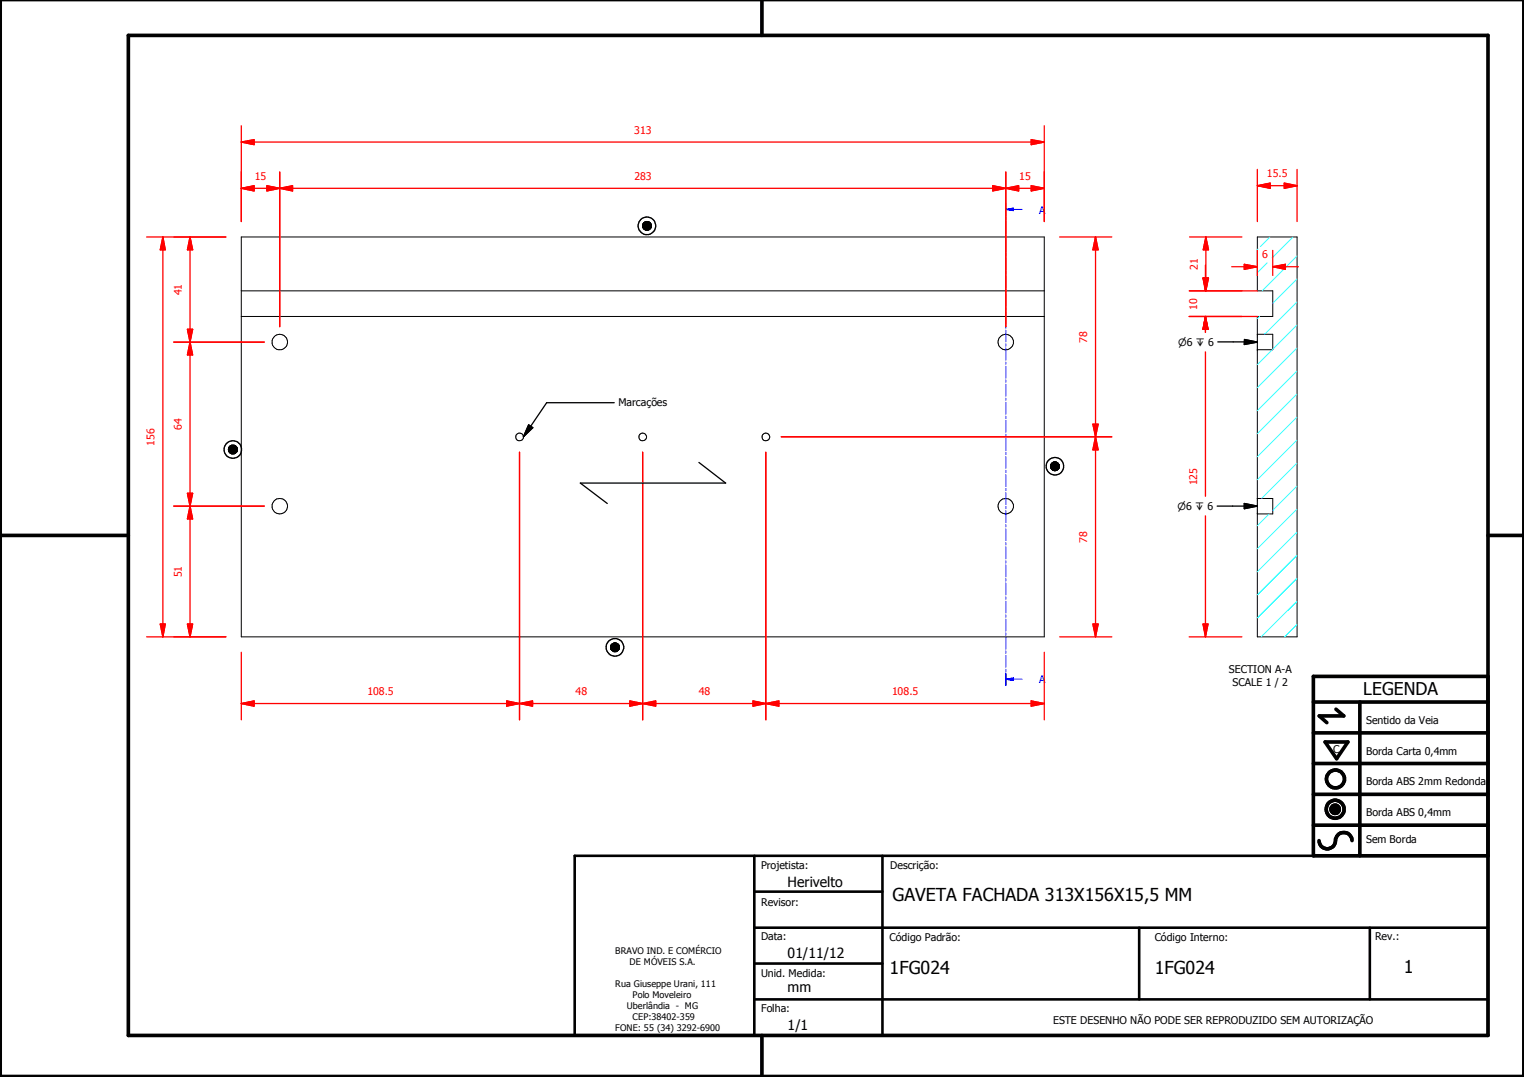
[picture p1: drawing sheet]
<svg xmlns="http://www.w3.org/2000/svg" width="297mm" height="210mm" viewBox="0 0 297 210" stroke-linecap="round" stroke-linejoin="round" font-family="sans-serif">
<g fill="none" stroke="#000" stroke-width=".19">
<path d="M47 56.7h156.5M47 46.2h156.5v77.9h-156.5zM125.3 43.9v.3zM125.3 43.9v.2zM125.3 43.7v.7zM125.3 43.7v.6zM125.3 43.7v.5zM125.4 43.6v.8zM125.4 43.6l-.1 .8zM125.4 43.5v1zM125.4 43.5v.9zM125.5 43.4v1.2z"/>
<path d="M125.5 43.4l-.1 1.1zM125.6 43.3v1.4zM125.7 43.3l.1-.1-.1 1.5zM125.7 43.3v1.4zM125.8 43.2v1.6zM125.8 43.2h.1l-.1 1.6zM125.9 43.2v1.6zM125.9 43.2v1.6h-.1zM126 43.2v1.7zM126.1 43.2h.1l-.1 1.7zM126.1 43.2l-.1 1.7zM126.2 43.2v1.7h-.1z"/>
<path d="M126.2 43.2v1.7zM126.3 43.2l-.1 1.7zM126.3 43.2v1.6zM126.4 43.2l-.1 1.6zM126.4 43.2v1.6zM126.5 43.3l-.1 1.5zM126.5 43.3v1.4zM126.6 43.3l-.1 1.4zM126.6 43.3v1.4zM126.7 43.4l-.1 1.3zM126.7 43.4v1.2zM126.8 43.5l-.1 1.1z"/>
<path d="M126.8 43.5v1zM126.8 43.6v.9zM126.8 43.6v.8zM126.9 43.7l-.1 .7zM126.9 43.7v.7zM126.9 43.7v.6zM126.9 43.9v.4zM126.9 43.9v.3zM127 43.9l-.1 .3zM127 43.9v.2zM245.1 46.2h7.7v77.9h-7.7v-62.4h3v-5h-3zM47 61.7h156.5"/>
<path d="M245.1 68.2h.1M245.1 65.2h3v3h-3M44.5 87.5v.2zM44.6 87.4v.5zM44.6 87.4v.4zM44.6 87.4l-.1 .3zM44.6 87.2v.7zM44.7 87.2v.9zM44.7 87.2l-.1 .7zM44.7 87.1v1zM44.7 87v1.2zM44.7 87v1.1z"/>
<path d="M44.8 87v1.3zM44.9 86.9v1.4zM44.9 86.9l-.1 1.4zM45 86.9v1.4zM45 86.9l.1-.1-.1 1.6zM45 86.9v1.5zM45.1 86.8v1.6zM45.2 86.8v1.6zM45.2 86.8l-.1 1.6zM45.3 86.8v1.6zM45.3 86.8l-.1 1.6zM45.4 86.8h.1l-.1 1.6z"/>
<path d="M45.4 86.8l-.1 1.6zM45.5 86.8v1.6h-.1zM45.5 86.8v1.6zM45.6 86.8l-.1 1.6zM45.6 86.8l.2 .1-.2 1.5zM45.8 86.9v1.5h-.2zM45.8 86.9v1.5zM45.8 86.9v1.4zM45.9 86.9l-.1 1.4zM45.9 86.9v1.4zM45.9 87v1.3zM46 87l-.1 1.3z"/>
<path d="M46 87v1.2zM46.1 87.1l-.1 1.1zM46.1 87.1v1zM46.1 87.2v.9zM46.1 87.2v.7zM46.2 87.4l-.1 .5zM46.2 87.4v.5zM46.2 87.4v.4zM46.2 87.5v.3zM46.2 87.5v.2zM204.8 90.8v.2zM204.8 90.6v.5z"/>
<path d="M204.8 90.7v.4zM204.8 90.7v.3zM204.8 90.6v.6zM204.9 90.5v.8zM204.9 90.5l-.1 .7zM204.9 90.4v1zM204.9 90.4v.9zM205 90.3v1.1zM205 90.3l-.1 1.1zM205.1 90.3v1.2zM205.1 90.2v1.3zM205.2 90.2l.1-.1-.1 1.5z"/>
<path d="M205.2 90.2v1.4zM205.3 90.1v1.6zM205.4 90.1v1.6zM205.4 90.1l-.1 1.6zM205.4 90v1.7zM205.5 90v1.7zM205.6 90v1.7zM205.6 90l-.1 1.7zM205.7 90l-.1 1.7zM205.7 90v1.7zM205.8 90l-.1 1.7zM205.8 90v1.7z"/>
<path d="M205.9 90.1l-.1 1.6zM205.9 90.1v1.6zM206 90.2l-.1 1.5zM206 90.2v1.4zM206.1 90.2l-.1 1.4zM206.1 90.2v1.3zM206.2 90.3l-.1 1.2zM206.2 90.3v1.2zM206.2 90.3v1.1zM206.3 90.4l-.1 1zM206.3 90.4v1zM206.3 90.5v.9z"/>
<path d="M206.3 90.5v.8zM206.4 90.6l-.1 .7zM206.4 90.6v.6zM206.4 90.6v.5zM206.5 90.7l-.1 .4zM206.5 90.7v.4zM206.5 90.8v.3zM206.5 90.8v.2zM245.1 97.2h3v3h-3M119 126v.3zM119 126v.2zM119 126.1v.1z"/>
<path d="M119.1 125.8v.7zM119.1 125.8v.6zM119.1 125.9v.5zM119.1 125.9l-.1 .4zM119.1 125.7v.9zM119.1 125.7v.8zM119.2 125.6v1.1zM119.2 125.6l-.1 1zM119.2 125.6l.1-.1-.1 1.2zM119.3 125.5v1.3zM119.4 125.5v1.3zM119.5 125.4v1.5z"/>
<path d="M119.6 125.3v1.7zM119.7 125.3h.1l-.1 1.7zM119.7 125.3v1.7zM119.8 125.3v1.7zM119.8 125.3v1.7h-.1zM119.8 125.3h.2l-.2 1.7zM120 125.3v1.7h-.2zM120 125.3v1.7zM120.1 125.3l-.1 1.7zM120.1 125.3v1.7zM120.1 125.3l.1 .1-.1 1.6zM120.2 125.4v1.5l-.1 .1z"/>
<path d="M120.2 125.4v1.5zM120.3 125.4l-.1 1.5zM120.3 125.4v1.5zM120.4 125.5l-.1 1.4zM120.4 125.5v1.3zM120.5 125.6l-.1 1.2zM120.5 125.6v1.1zM120.6 125.6l-.1 1.1zM120.6 125.6v1.1zM120.6 125.7v1zM120.6 125.7v.9zM120.6 125.8v.8z"/>
<path d="M120.6 125.8v.7zM120.7 125.9l-.1 .6zM120.7 125.9v.5zM120.7 126v.4zM120.7 126v.3zM120.7 126.1v.2zM120.7 126.1v.1zM259.4 157.6l1.6 .1zM259.4 157.7l1.6 .1zM259.4 157.8l1.6 .1zM259.4 157.9h1.6v.1zM259.4 157.9l1.6 .1h-1.5z"/>
<path d="M259.4 157.6h1.6zM259.5 158h1.5zM259.5 158l1.4 .1zM259.5 157.5l1.5 .1zM259.5 158.1h1.4zM259.5 157.4l1.5 .1zM259.5 158.1l1.4 .1zM259.5 157.3l1.4 .1zM259.6 158.2h1.3zM259.6 158.2h1.2zM259.6 157.2l1.3 .1zM259.6 158.2l1.2 .1z"/>
<path d="M259.6 157.2h1.3zM259.7 158.3h1.1zM259.7 158.3l1 .1zM259.7 157.1l1.1 .1zM259.7 157.1h1.1zM259.8 158.4h.9zM259.8 158.4h.8zM259.8 157.1h1zM259.8 157.1h.9zM259.8 158.4l.8 .1zM259.8 157l.9 .1zM259.8 157h.8z"/>
<path d="M259.9 158.5h.7zM259.9 158.5h.6zM259.9 157h.7zM260 158.5h.5zM260 158.5h.4zM260 157h.6zM260.1 158.5h.3zM260.1 158.5h.2zM260.1 156.9l.4 .1zM260.1 156.9h.3zM260.1 156.9h.2z"/>
<circle cx="54.5" cy="66.7" r="1.51"/>
<circle cx="196" cy="66.7" r="1.5"/>
<circle cx="54.5" cy="98.6" r="1.51"/>
<circle cx="101.3" cy="85.2" r=".77"/>
<circle cx="125.3" cy="85.2" r=".75"/>
<circle cx="149.3" cy="85.2" r=".74"/>
<circle cx="196" cy="98.6" r="1.51"/>
</g>
<g fill="#000">
<path d="M125.3 43.7v.5zM125.3 43.9v.3zM125.3 43.9v.2zM125.4 43.6l-.1 .8zM125.3 43.7v.7zM125.3 43.7v.6zM125.4 43.5v.9zM125.4 43.6v.8zM125.5 43.4l-.1 1.1zM125.4 43.5v1zM125.5 43.4v1.2zM125.6 43.3v1.4z"/>
<path d="M125.7 43.3l.1-.1-.1 1.5zM125.7 43.3v1.4zM125.8 43.2v1.6zM125.8 43.2h.1l-.1 1.6zM125.9 43.2v1.6zM125.9 43.2v1.6h-.1zM126 43.2v1.7zM126.1 43.2h.1l-.1 1.7zM126.1 43.2l-.1 1.7zM126.2 43.2v1.7h-.1zM126.2 43.2v1.7zM126.3 43.2l-.1 1.7z"/>
<path d="M126.3 43.2v1.6zM126.4 43.2l-.1 1.6zM126.4 43.2v1.6zM126.5 43.3l-.1 1.5zM126.5 43.3v1.4zM126.6 43.3l-.1 1.4zM126.6 43.3v1.4zM126.7 43.4l-.1 1.3zM126.7 43.4v1.2zM126.8 43.5l-.1 1.1zM126.8 43.5v1zM126.8 43.6v.9z"/>
<path d="M126.8 43.6v.8zM126.9 43.7l-.1 .7zM126.9 43.7v.7zM126.9 43.7v.6zM126.9 43.9v.4zM126.9 43.9v.3zM127 43.9l-.1 .3zM127 43.9v.2zM44.6 87.4l-.1 .3zM44.5 87.5v.2zM44.6 87.2v.7zM44.6 87.4v.5z"/>
<path d="M44.6 87.4v.4zM44.7 87.2l-.1 .7zM44.7 87.2v.9zM44.7 87v1.1zM44.7 87.1v1zM44.7 87v1.2zM44.9 86.9l-.1 1.4zM44.8 87v1.3zM44.9 86.9v1.4zM45 86.9v1.4zM45 86.9l.1-.1-.1 1.6zM45 86.9v1.5z"/>
<path d="M45.1 86.8v1.6zM45.2 86.8v1.6zM45.2 86.8l-.1 1.6zM45.3 86.8v1.6zM45.3 86.8l-.1 1.6zM45.4 86.8h.1l-.1 1.6zM45.4 86.8l-.1 1.6zM45.5 86.8v1.6h-.1zM45.5 86.8v1.6zM45.6 86.8l-.1 1.6zM45.6 86.8l.2 .1-.2 1.5zM45.8 86.9v1.5h-.2z"/>
<path d="M45.8 86.9v1.5zM45.8 86.9v1.4zM45.9 86.9l-.1 1.4zM45.9 86.9v1.4zM45.9 87v1.3zM46 87l-.1 1.3zM46 87v1.2zM46.1 87.1l-.1 1.1zM46.1 87.1v1zM46.1 87.2v.9zM46.1 87.2v.7zM46.2 87.4l-.1 .5z"/>
<path d="M46.2 87.4v.5zM46.2 87.4v.4zM46.2 87.5v.3zM46.2 87.5v.2zM204.8 90.7v.3zM204.8 90.8v.2zM204.8 90.6v.5zM204.8 90.7v.4zM204.9 90.5l-.1 .7zM204.8 90.6v.6zM204.9 90.4v.9zM204.9 90.5v.8z"/>
<path d="M205 90.3l-.1 1.1zM204.9 90.4v1zM205 90.3v1.1zM205.1 90.3v1.2zM205.1 90.2v1.3zM205.2 90.2l.1-.1-.1 1.5zM205.2 90.2v1.4zM205.3 90.1v1.6zM205.4 90.1v1.6zM205.4 90.1l-.1 1.6zM205.4 90v1.7zM205.5 90v1.7z"/>
<path d="M205.6 90v1.7zM205.6 90l-.1 1.7zM205.7 90l-.1 1.7zM205.7 90v1.7zM205.8 90l-.1 1.7zM205.8 90v1.7zM205.9 90.1l-.1 1.6zM205.9 90.1v1.6zM206 90.2l-.1 1.5zM206 90.2v1.4zM206.1 90.2l-.1 1.4zM206.1 90.2v1.3z"/>
<path d="M206.2 90.3l-.1 1.2zM206.2 90.3v1.2zM206.2 90.3v1.1zM206.3 90.4l-.1 1zM206.3 90.4v1zM206.3 90.5v.9zM206.3 90.5v.8zM206.4 90.6l-.1 .7zM206.4 90.6v.6zM206.4 90.6v.5zM206.5 90.7l-.1 .4zM206.5 90.7v.4z"/>
<path d="M206.5 90.8v.3zM206.5 90.8v.2zM119.1 125.9l-.1 .4zM119 126v.3zM119 126v.2zM119 126.1v.1zM119.1 125.7v.8zM119.1 125.8v.7zM119.1 125.8v.6zM119.1 125.9v.5zM119.2 125.6l-.1 1zM119.1 125.7v.9z"/>
<path d="M119.2 125.6v1.1zM119.2 125.6l.1-.1-.1 1.2zM119.3 125.5v1.3zM119.4 125.5v1.3zM119.5 125.4v1.5zM119.6 125.3v1.7zM119.7 125.3h.1l-.1 1.7zM119.7 125.3v1.7zM119.8 125.3v1.7zM119.8 125.3v1.7h-.1zM119.8 125.3h.2l-.2 1.7zM120 125.3v1.7h-.2z"/>
<path d="M120 125.3v1.7zM120.1 125.3l-.1 1.7zM120.1 125.3v1.7zM120.1 125.3l.1 .1-.1 1.6zM120.2 125.4v1.5l-.1 .1zM120.2 125.4v1.5zM120.3 125.4l-.1 1.5zM120.3 125.4v1.5zM120.4 125.5l-.1 1.4zM120.4 125.5v1.3zM120.5 125.6l-.1 1.2zM120.5 125.6v1.1z"/>
<path d="M120.6 125.6l-.1 1.1zM120.6 125.6v1.1zM120.6 125.7v1zM120.6 125.7v.9zM120.6 125.8v.8zM120.6 125.8v.7zM120.7 125.9l-.1 .6zM120.7 125.9v.5zM120.7 126v.4zM120.7 126v.3zM120.7 126.1v.2zM120.7 126.1v.1z"/>
<path d="M259.4 157.6h1.6zM259.5 157.5l1.5 .1zM259.5 157.4l1.5 .1zM259.5 157.3l1.4 .1zM259.6 157.2l1.3 .1zM259.6 157.2h1.3zM259.7 157.1l1.1 .1zM259.7 157.1h1.1zM259.8 157.1h1zM259.8 157.1h.9zM259.8 157l.9 .1zM259.8 157h.8z"/>
<path d="M259.9 157h.7zM260 157h.6zM260.1 156.9l.4 .1zM260.1 156.9h.3zM260.1 156.9h.2zM260.1 158.5h.2zM260 158.5h.4zM260.1 158.5h.3zM259.9 158.5h.6zM260 158.5h.5zM259.8 158.4l.8 .1zM259.9 158.5h.7z"/>
<path d="M259.8 158.4h.8zM259.7 158.3l1 .1zM259.8 158.4h.9zM259.6 158.2l1.2 .1zM259.7 158.3h1.1zM259.6 158.2h1.2zM259.5 158.1l1.4 .1zM259.6 158.2h1.3zM259.5 158l1.4 .1zM259.5 158.1h1.4zM259.4 157.9l1.6 .1h-1.5zM259.5 158h1.5z"/>
<path d="M259.4 157.6l1.6 .1zM259.4 157.7l1.6 .1zM259.4 157.8l1.6 .1zM259.4 157.9h1.6v.1z"/>
</g>
<g fill="none" stroke="#000" stroke-width=".71">
<path d="M148.5 0v6.9M297 -.1v209.9h-297v-209.9M25 6.9h265v194.9h-265zM0 104.4h25M290 104.4h7M256 136.8h34M260.4 138.2l1.5 1.3h-4.8l1.5 1.3M265 136.8v30M290 131.8h-34v35h34M256 154.8h34M256 148.8h34M256 142.8h34"/>
<path d="M258.3 144.6h4.4l-2.2 3.3zM256 160.8h34M257.1 163.8a1.62 1.62 0 0 0 1.8 1.6 1.62 1.62 0 0 0 1.4-1.9 1.63 1.63 0 0 1 1.7-1.2 1.63 1.63 0 0 1 1.5 1.5M148.5 201.8v8"/>
<circle cx="260.2" cy="157.7" r="1.76"/>
<circle cx="260.2" cy="157.7" r=".82"/>
<circle cx="260.3" cy="151.8" r="1.76"/>
</g>
<path d="M112 166.8h178v35h-178zM147 173.8h25M147 166.8v35M172 166.8v35M147 194.8h143M147 180.8h143M147 187.8h25M222 180.8v14M267 180.8v14" fill="none" stroke="#000" stroke-width=".51"/>
<g fill="none" stroke="#00f" stroke-width=".19">
<path d="M196 39.7v2.3M196 42.4v.4M196 43.2v2.3M196 45.9v.4M196 46.7v2.3M196 49.4v.5M196 50.2v2.3M196 52.9v.5M196 53.8v2.3M196 56.5v.4M196 57.3v2.3M196 60v.4"/>
<path d="M196 40.8h1.5M196 60.8v2.3M196 63.5v.5M196 64.3v2.3M196 67v.5M196 67.8v2.4M196 70.6v.4M196 71.4v2.3M196 74v.5M196 74.9v2.3M196 77.6v.4M196 78.4v2.3"/>
<path d="M196 81.1v.5M196 81.9v2.3M196 84.6v.5M196 85.5v2.3M196 88.1v.5M196 89v2.3M196 91.7v.4M196 92.5v2.3M196 95.2v.4M196 96v2.3M196 98.7v.4M196 99.5v2.4"/>
<path d="M196 102.2v.5M196 103.1v2.3M196 105.7v.5M196 106.6v2.3M196 109.3v.4M196 110.1v2.3M196 112.8v.4M196 113.6v2.4M196 116.3v.5M196 117.2v2.3M196 119.8v.5M196 120.6v2.4"/>
<path d="M196 123.4v.4M196 124.2v2.3M196 126.9v.4M196 127.7v2.3M196 130.4v.5M196 131.2v2.4"/>
</g>
<path d="M196 39.7v2.3M196 131.2v2.4" fill="none" stroke="#00f" stroke-width=".3"/>
<path d="M196 40.8l1.5-.2v.5z" fill="#00f"/>
<path d="M196 40.8l1.5-.2v.5zM197.5 40.8h1.7M196 132.4h1.5" fill="none" stroke="#00f" stroke-width=".19"/>
<path d="M196 132.4l1.5-.3v.5z" fill="#00f"/>
<path d="M196 132.4l1.5-.3v.5zM197.5 132.4h1.7" fill="none" stroke="#00f" stroke-width=".19"/>
<g fill="none" stroke="#0ff" stroke-width=".19">
<path d="M245.2 48.5l-.1 .1M247 51.2l-1.9 1.9M247.5 46.2l-1.8 1.8M252 46.2l-4.1 4M252.8 58.8l-6.3 6.4M252.8 54.4l-4.7 4.7M252.8 49.9l-6.8 6.8M245.5 61.7l-.4 .4M248 68.2l-2.9 2.9M252.8 76.8l-7.7 7.7M252.8 72.3l-7.7 7.8M252.8 67.8l-7.7 7.8"/>
<path d="M252.8 63.3l-4.7 4.8M252.8 99.2l-7.7 7.8M252.8 94.7l-4.7 4.8M252.8 90.3l-6.9 6.9M252.8 85.8l-7.7 7.7M252.8 81.3l-7.7 7.7M247.4 100.2l-2.3 2.3M252.8 117.2l-7 6.9M252.8 112.7l-7.7 7.7M252.8 108.2l-7.7 7.8M252.8 103.7l-7.7 7.8M252.8 121.7l-2.4 2.4"/>
</g>
<path d="M47 36.7h2.5" fill="none" stroke="#f00" stroke-width=".25"/>
<path d="M47 36.7l2.5-.5v1z" fill="#f00"/>
<path d="M47 36.7l2.5-.5v1zM52 36.7h2.5" fill="none" stroke="#f00" stroke-width=".25"/>
<path d="M52 36.2l2.5 .5-2.5 .5z" fill="#f00"/>
<path d="M47 33.5v9.7M49.5 36.7h2.5M52 36.2l2.5 .5-2.5 .5zM54.5 36.7h2.5M54.5 33.5v30.2" fill="none" stroke="#f00" stroke-width=".25"/>
<path d="M54.5 36.7l2.5-.5v1z" fill="#f00"/>
<path d="M54.5 36.7l2.5-.5v1zM193.5 36.7h2.5" fill="none" stroke="#f00" stroke-width=".25"/>
<path d="M193.5 36.2l2.5 .5-2.5 .5z" fill="#f00"/>
<path d="M54.5 33.5v30.2M57 36.7h136.5M193.5 36.2l2.5 .5-2.5 .5zM196 36.7h2.5M196 33.5v30.2" fill="none" stroke="#f00" stroke-width=".25"/>
<path d="M196 36.7l2.5-.5v1z" fill="#f00"/>
<path d="M196 36.7l2.5-.5v1zM201 36.7h2.5" fill="none" stroke="#f00" stroke-width=".25"/>
<path d="M201 36.2l2.5 .5-2.5 .5z" fill="#f00"/>
<path d="M47 27.7h2.5M196 33.5v30.2M198.5 36.7h2.5M201 36.2l2.5 .5-2.5 .5zM203.5 33.5v9.7" fill="none" stroke="#f00" stroke-width=".25"/>
<path d="M47 27.7l2.5-.5v1z" fill="#f00"/>
<path d="M47 27.7l2.5-.5v1zM201 27.7h2.5" fill="none" stroke="#f00" stroke-width=".25"/>
<path d="M201 27.2l2.5 .5-2.5 .5z" fill="#f00"/>
<path d="M47 24.5v18.7M49.5 27.7h151.5M201 27.2l2.5 .5-2.5 .5zM203.5 24.5v18.7M37 121.6v2.5" fill="none" stroke="#f00" stroke-width=".25"/>
<path d="M36.5 121.6h1l-.5 2.5z" fill="#f00"/>
<path d="M37 98.6v2.5M36.5 121.6h1l-.5 2.5z" fill="none" stroke="#f00" stroke-width=".25"/>
<path d="M37 98.6l.5 2.5h-1z" fill="#f00"/>
<path d="M33.9 98.6h17.6M37 98.6l.5 2.5h-1zM37 96.1v2.5M37 101.1v20.5M33.9 124.1h10.1" fill="none" stroke="#f00" stroke-width=".25"/>
<path d="M36.5 96.1h1l-.5 2.5z" fill="#f00"/>
<path d="M37 66.7v2.5M36.5 96.1h1l-.5 2.5z" fill="none" stroke="#f00" stroke-width=".25"/>
<path d="M37 66.7l.5 2.5h-1z" fill="#f00"/>
<path d="M33.9 66.7h17.6M37 66.7l.5 2.5h-1zM37 64.2v2.5M37 69.2v26.9M33.9 98.6h17.6" fill="none" stroke="#f00" stroke-width=".25"/>
<path d="M36.5 64.2h1l-.5 2.5z" fill="#f00"/>
<path d="M37 46.2v2.5M36.5 64.2h1l-.5 2.5z" fill="none" stroke="#f00" stroke-width=".25"/>
<path d="M37 46.2l.5 2.5h-1z" fill="#f00"/>
<path d="M33.9 46.2h10.1M37 46.2l.5 2.5h-1zM37 48.7v15.5M33.9 66.7h17.6M31.7 121.6v2.5" fill="none" stroke="#f00" stroke-width=".25"/>
<path d="M31.2 121.6h1l-.5 2.5z" fill="#f00"/>
<path d="M31.7 46.2v2.5M31.2 121.6h1l-.5 2.5z" fill="none" stroke="#f00" stroke-width=".25"/>
<path d="M31.7 46.2l.5 2.5h-1z" fill="#f00"/>
<path d="M28.6 46.2h15.4M31.7 46.2l.5 2.5h-1zM31.7 48.7v72.9M28.6 124.1h15.4M47 137.1h2.5" fill="none" stroke="#f00" stroke-width=".25"/>
<path d="M47 137.1l2.5-.5v1z" fill="#f00"/>
<path d="M47 137.1l2.5-.5v1zM98.8 137.1h2.5" fill="none" stroke="#f00" stroke-width=".25"/>
<path d="M98.8 136.6l2.5 .5-2.5 .5z" fill="#f00"/>
<path d="M101.3 88.1v52.2M47 127.1v13.2M49.5 137.1h49.3M98.8 136.6l2.5 .5-2.5 .5zM101.3 137.1h2.5" fill="none" stroke="#f00" stroke-width=".25"/>
<path d="M101.3 137.1l2.5-.5v1z" fill="#f00"/>
<path d="M101.3 137.1l2.5-.5v1zM122.8 137.1h2.5" fill="none" stroke="#f00" stroke-width=".25"/>
<path d="M122.8 136.6l2.5 .5-2.5 .5z" fill="#f00"/>
<path d="M101.3 88.1v52.2M125.3 88.1v52.2M103.8 137.1h19M122.8 136.6l2.5 .5-2.5 .5zM125.3 137.1h2.5" fill="none" stroke="#f00" stroke-width=".25"/>
<path d="M125.3 137.1l2.5-.5v1z" fill="#f00"/>
<path d="M125.3 137.1l2.5-.5v1zM146.8 137.1h2.5" fill="none" stroke="#f00" stroke-width=".25"/>
<path d="M146.8 136.6l2.5 .5-2.5 .5z" fill="#f00"/>
<path d="M125.3 88.1v52.2M149.3 88.1v52.2M127.8 137.1h19M146.8 136.6l2.5 .5-2.5 .5zM149.3 137.1h2.5" fill="none" stroke="#f00" stroke-width=".25"/>
<path d="M149.3 137.1l2.5-.5v1z" fill="#f00"/>
<path d="M149.3 137.1l2.5-.5v1zM201 137.1h2.5" fill="none" stroke="#f00" stroke-width=".25"/>
<path d="M201 136.6l2.5 .5-2.5 .5z" fill="#f00"/>
<path d="M149.3 88.1v52.2M151.8 137.1h49.2M201 136.6l2.5 .5-2.5 .5zM203.5 127.1v13.2M213.5 121.6v2.5" fill="none" stroke="#f00" stroke-width=".25"/>
<path d="M213 121.6h1l-.5 2.5z" fill="#f00"/>
<path d="M213.5 85.1v2.6M213 121.6h1l-.5 2.5z" fill="none" stroke="#f00" stroke-width=".25"/>
<path d="M213.5 85.1l.5 2.6h-1z" fill="#f00"/>
<path d="M152.3 85.1h64.4M213.5 85.1l.5 2.6h-1zM213.5 82.7v2.4M213.5 87.7v33.9M206.5 124.1h10.2" fill="none" stroke="#f00" stroke-width=".25"/>
<path d="M213 82.7h1l-.5 2.4z" fill="#f00"/>
<path d="M213.5 46.2v2.5M213 82.7h1l-.5 2.4z" fill="none" stroke="#f00" stroke-width=".25"/>
<path d="M213.5 46.2l.5 2.5h-1z" fill="#f00"/>
<path d="M206.5 46.2h10.2M213.5 46.2l.5 2.5h-1zM213.5 48.7v34M235 46.2v2.5M152.3 85.1h64.4" fill="none" stroke="#f00" stroke-width=".25"/>
<g fill="none" stroke="#000" stroke-width=".25">
<path d="M136.2 90.1l5.2 4h-28.3l5.3 4"/>
<circle cx="126.1" cy="44" r=".85"/>
<circle cx="126.1" cy="44" r="1.72"/>
<circle cx="45.4" cy="87.6" r="1.7"/>
<circle cx="45.4" cy="87.6" r=".85"/>
<circle cx="205.6" cy="90.9" r=".84"/>
<circle cx="205.6" cy="90.9" r="1.71"/>
<circle cx="119.9" cy="126.2" r="1.72"/>
<circle cx="119.9" cy="126.2" r=".85"/>
</g>
<path d="M235 46.2l.5 2.5h-1z" fill="#f00"/>
<path d="M235 46.2l.5 2.5h-1zM235 54.2v2.5" fill="none" stroke="#f00" stroke-width=".25"/>
<path d="M234.5 54.2h1l-.5 2.5z" fill="#f00"/>
<path d="M231.9 46.2h10.2M231.9 56.7h10.2M234.5 54.2h1l-.5 2.5zM234.9 54.2v2.5M235 48.7v5.5" fill="none" stroke="#f00" stroke-width=".25"/>
<path d="M234.5 54.2h1l-.6 2.5z" fill="#f00"/>
<path d="M234.5 54.2h1l-.6 2.5zM234.9 61.7v2.5" fill="none" stroke="#f00" stroke-width=".25"/>
<path d="M234.9 61.7l.6 2.5h-1z" fill="#f00"/>
<path d="M231.8 56.7h13.3M234.9 51.7v2.5M231.8 61.7h13.3M234.9 61.7l.6 2.5h-1zM234.9 61.7v3.1" fill="none" stroke="#f00" stroke-width=".25"/>
<path d="M234.9 61.7l.6 2.5h-1z" fill="#f00"/>
<path d="M234.9 61.7l.6 2.5h-1zM234.9 121.6v2.5" fill="none" stroke="#f00" stroke-width=".25"/>
<path d="M234.5 121.6h1l-.6 2.5z" fill="#f00"/>
<path d="M242.5 52h2.6M231.8 61.7h10.3M234.9 64.2v.6M234.9 68.6v28.1M234.9 100.5v21.1M231.8 124.1h10.3M234.5 121.6h1l-.6 2.5z" fill="none" stroke="#f00" stroke-width=".25"/>
<path d="M237.4 66.6l7.7 .1M242.6 66.2l2.5 .5-2.6 .4zM237.2 98.6h7.9M242.5 98.1l2.6 .5-2.6 .5z" fill="none" stroke="#000" stroke-width=".25"/>
<path d="M242.6 66.2l2.5 .5-2.6 .4zM242.5 98.1l2.6 .5-2.6 .5z" fill="#000"/>
<path d="M242.5 51.5l2.6 .5-2.6 .5z" fill="#f00"/>
<path d="M242.5 51.5l2.6 .5-2.6 .5zM248.1 52h2.4" fill="none" stroke="#f00" stroke-width=".25"/>
<path d="M248.1 52l2.4-.5v1z" fill="#f00"/>
<path d="M250.3 36.2h2.5M240.1 52h2.4M245.1 48.8v4.9M248.1 52l2.4-.5v1zM248.1 48.8v4.9M250.5 52h2.6" fill="none" stroke="#f00" stroke-width=".25"/>
<path d="M250.3 35.7l2.5 .5-2.5 .5z" fill="#f00"/>
<path d="M245.1 36.2h2.5M250.3 35.7l2.5 .5-2.5 .5z" fill="none" stroke="#f00" stroke-width=".25"/>
<path d="M245.1 36.2l2.5-.5v1z" fill="#f00"/>
<path d="M245.1 36.2l2.5-.5v1zM245.1 33v10.2M247.6 36.2h2.7M252.8 33v10.2" fill="none" stroke="#f00" stroke-width=".25"/>
<path d="M119.7 78.5h-13.2l-4.5 6.6M103 82.8l.8 .6-1.8 1.7z" fill="none" stroke="#000" stroke-width=".25"/>
<path d="M103 82.8l.8 .6-1.8 1.7z" fill="#000"/>
<g font-size="3.5">
<text x="173.9" y="175.7">GAVETA FACHADA 313X156X15,5 MM</text>
<text x="173.4" y="189.7">1FG024</text>
<text x="225.1" y="189.7">1FG024</text>
<text x="273.6" y="189.7">1</text>
</g>
<text font-size="3.4" x="265.7" y="135.4">LEGENDA</text>
<g font-size="2.7">
<text x="153.5" y="172.8">Herivelto</text>
<text x="153.5" y="186.6">01/11/12</text>
<text x="153.5" y="193.4">mm</text>
<text x="153.5" y="200.8">1/1</text>
</g>
<g font-size="2.1" fill="#f00">
<text x="123.6" y="26.1">313</text>
<text x="49.7" y="35.1">15</text>
<text x="123.7" y="35.1">283</text>
<text x="198.7" y="35.1">15</text>
<text x="246.9" y="34.6">15.5</text>
<text x="233.5" y="52.6" transform="rotate(-90 233.5 52.6)">21</text>
<text x="246" y="50.4">6</text>
<text x="35.5" y="57.6" transform="rotate(-90 35.5 57.6)">41</text>
<text x="233.3" y="60.3" transform="rotate(-90 233.3 60.3)">10</text>
<text x="211.9" y="66.8" transform="rotate(-90 211.9 66.8)">78</text>
<text x="35.4" y="83.8" transform="rotate(-90 35.4 83.8)">64</text>
<text x="30.1" y="86.9" transform="rotate(-90 30.1 86.9)">156</text>
<text x="233.3" y="94.6" transform="rotate(-90 233.3 94.6)">125</text>
<text x="211.9" y="105.8" transform="rotate(-90 211.9 105.8)">78</text>
<text x="35.4" y="112.5" transform="rotate(-90 35.4 112.5)">51</text>
<text x="71.6" y="135.5">108.5</text>
<text x="112.2" y="135.5">48</text>
<text x="136.2" y="135.5">48</text>
<text x="173.9" y="135.5">108.5</text>
</g>
<g font-size="2.1" fill="#00f">
<text x="202.5" y="41.6">A</text>
<text x="202.5" y="133.1">A</text>
</g>
<g font-size="2.1">
<text x="120.5" y="79.1">Marcações</text>
<text x="239.5" y="131.2">SECTION A-A</text>
<text x="240.2" y="133.7">SCALE 1 / 2</text>
<text x="266.3" y="141.1">Sentido da Veia</text>
<text x="259.8" y="146.7">C</text>
<text x="266.3" y="147.2">Borda Carta 0,4mm</text>
<text x="266.3" y="153.1">Borda ABS 2mm Redonda</text>
<text x="266.3" y="159">Borda ABS 0,4mm</text>
<text x="266.3" y="164.4">Sem Borda</text>
<text x="148.4" y="169.3">Projetista:</text>
<text x="173.5" y="169.5">Descrição:</text>
<text x="148.4" y="176.6">Revisor:</text>
<text x="148.4" y="183.2">Data:</text>
<text x="173.4" y="183.3">Código Padrão:</text>
<text x="225.1" y="183.3">Código Interno:</text>
<text x="268" y="183.2">Rev.:</text>
<text x="148.4" y="190.5">Unid. Medida:</text>
<text x="148.4" y="197.2">Folha:</text>
<text x="205.3" y="199.5">ESTE DESENHO NÃO PODE SER REPRODUZIDO SEM AUTORIZAÇÃO</text>
</g>
<g font-size="1.9">
<text x="229.6" y="67.4">⌀6 ↧ 6</text>
<text x="229.5" y="99.4">⌀6 ↧ 6</text>
</g>
<g font-size="1.8">
<text x="119.9" y="186">BRAVO IND. E COMÉRCIO</text>
<text x="122.7" y="188.1">DE MÓVEIS S.A.</text>
<text x="119.9" y="192.4">Rua Giuseppe Urani, 111</text>
<text x="122.2" y="196.7">Uberlândia - MG</text>
<text x="123.3" y="194.6">Polo Moveleiro</text>
<text x="119.9" y="201">FONE: 55 (34) 3292-6900</text>
<text x="123.3" y="198.8">CEP:38402-359</text>
</g>
</svg>
